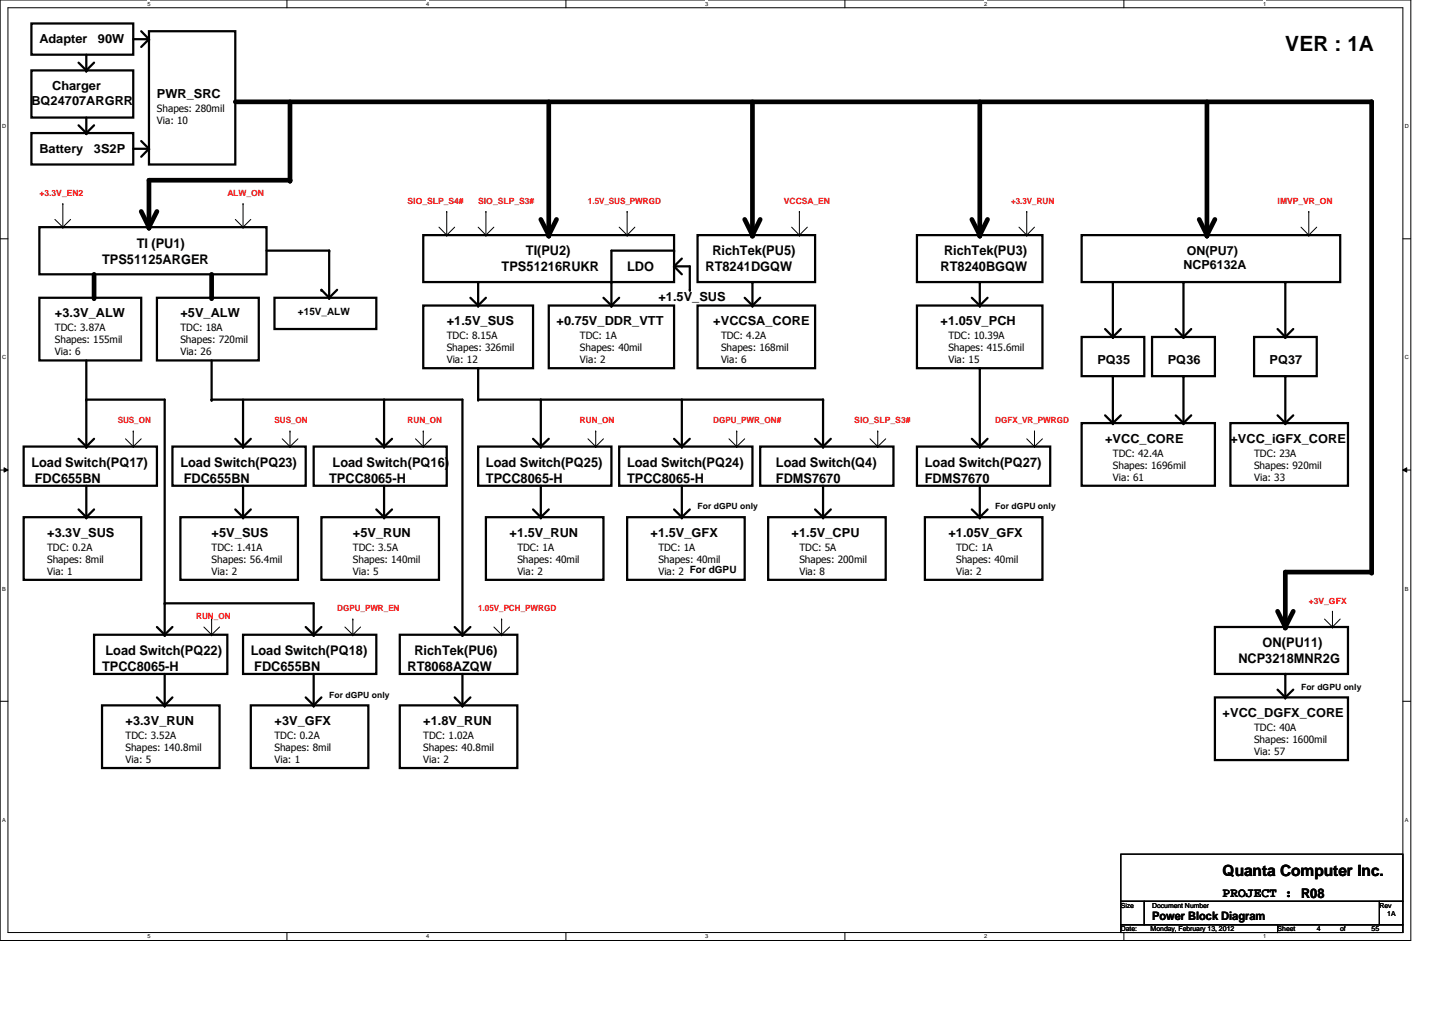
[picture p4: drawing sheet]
<svg xmlns="http://www.w3.org/2000/svg" width="297mm" height="210mm" viewBox="0 0 297 210" stroke-linecap="round" stroke-linejoin="round" font-family="sans-serif">
<path d="M0 0h292.6v195.1h-292.6zM1.6 1.6h289.4v191.8h-289.4z" fill="none" stroke="#000" stroke-width=".21"/>
<g fill="#fff">
<path d="M30.6 .2h.6v1.3h-.6z"/>
<path d="M30.6 193.6h.6v1.3h-.6z"/>
</g>
<path d="M59.5 0v1.6M59.5 193.4v1.6" fill="none" stroke="#000" stroke-width=".21"/>
<g fill="#fff">
<path d="M88.4 .2h.6v1.3h-.6z"/>
<path d="M88.4 193.6h.6v1.3h-.6z"/>
</g>
<path d="M117.4 0v1.6M117.4 193.4v1.6" fill="none" stroke="#000" stroke-width=".21"/>
<g fill="#fff">
<path d="M146.3 .2h.6v1.3h-.6z"/>
<path d="M146.3 193.6h.6v1.3h-.6z"/>
</g>
<path d="M175.3 0v1.6M175.3 193.4v1.6" fill="none" stroke="#000" stroke-width=".21"/>
<g fill="#fff">
<path d="M204.2 .2h.6v1.3h-.6z"/>
<path d="M204.2 193.6h.6v1.3h-.6z"/>
</g>
<path d="M233.1 0v1.6M233.1 193.4v1.6" fill="none" stroke="#000" stroke-width=".21"/>
<g fill="#fff">
<path d="M262 .2h.6v1.3h-.6z"/>
<path d="M262 193.6h.6v1.3h-.6z"/>
<path d="M.5 25.6h.8v1.3h-.8z"/>
<path d="M291.4 25.6h.8v1.3h-.8z"/>
<path d="M.5 73.5h.8v1.3h-.8z"/>
<path d="M291.4 73.5h.8v1.3h-.8z"/>
</g>
<path d="M0 49.5h1.6M291 49.5h1.6" fill="none" stroke="#000" stroke-width=".21"/>
<g fill="#fff">
<path d="M.5 121.5h.7v1.3h-.7z"/>
<path d="M291.4 121.5h.7v1.3h-.7z"/>
</g>
<path d="M0 97.5h1.6M.8 97l.8 .5-.8 .4zM291 97.5l.8-.5v.9zM291 97.5h1.6" fill="none" stroke="#000" stroke-width=".21"/>
<path d="M.8 97l.8 .5-.8 .4zM291 97.5l.8-.5v.9z" fill="#000"/>
<g fill="#fff">
<path d="M.5 169.4h.7v1.3h-.7z"/>
<path d="M291.4 169.4h.7v1.3h-.7z"/>
</g>
<g fill="none" stroke="#000" stroke-width=".21">
<path d="M11.4 45.5l1.6 1.6M13 42.2h.1M13 47.1h.1M13 42.2v4.9M14.6 45.5l-1.6 1.6M48.8 45.5l1.6 1.6M50.4 42.2h.1M50.4 47.1h.1M50.4 42.2v4.9M52 45.5l-1.6 1.6M91.1 47.1l1.6 1.7M92.7 43.9h.1"/>
<path d="M92.7 48.8h.1M92.7 43.9v4.9M94.3 47.1l-1.6 1.7M99.2 47.1l1.6 1.7M100.8 43.9h.1M100.8 48.8h.1M100.8 43.9v4.9M102.4 47.1l-1.6 1.7M128.4 47.1l1.7 1.7M130.1 43.9h.1M130.1 48.8h.1M130.1 43.9v4.9"/>
<path d="M131.7 47.1l-1.6 1.7M164.2 47.1l1.6 1.7M165.8 43.9h.1M165.8 48.8h.1M165.8 43.9v4.9M167.5 47.1l-1.7 1.7M211.4 47.1l1.6 1.7M213 43.9h.1M213 48.8h.1M213 43.9v4.9M214.6 47.1l-1.6 1.7M269.9 47.1l1.6 1.7"/>
<path d="M271.5 43.9h.1M271.5 48.8h.1M271.5 43.9v4.9M273.1 47.1l-1.6 1.7M26 91l1.6 1.6M27.6 89.4h.1M27.6 92.6h.1M27.6 89.4v3.2M29.3 91l-1.7 1.6M58.5 91l1.7 1.6M60.2 89.4h.1M60.2 92.6h.1"/>
<path d="M60.2 89.4v3.2M61.8 91l-1.6 1.6M86.2 91l1.6 1.6M87.8 89.4h.1M87.8 92.6h.1M87.8 89.4v3.2M89.4 91l-1.6 1.6M122 91l1.6 1.6M123.6 89.4h.1M123.6 92.6h.1M123.6 89.4v3.2M125.2 91l-1.6 1.6"/>
<path d="M151.2 91l1.6 1.6M152.8 89.4h.1M152.8 92.6h.1M152.8 89.4v3.2M154.5 91l-1.7 1.6M180.5 91l1.6 1.6M182.1 89.4h.1M182.1 92.6h.1M182.1 89.4v3.2M183.7 91l-1.6 1.6M213 91l1.6 1.6M214.6 89.4h.1"/>
<path d="M214.6 92.6h.1M214.6 89.4v3.2M216.2 91l-1.6 1.6M42.3 130l1.6 1.7M43.9 128.4h.1M43.9 131.7h.1M43.9 128.4v3.3M45.5 130l-1.6 1.7M71.5 130l1.7 1.7M73.2 128.4h.1M73.2 131.7h.1M73.2 128.4v3.3"/>
<path d="M74.8 130l-1.6 1.7M102.4 130l1.7 1.7M104.1 128.4h.1M104.1 131.7h.1M104.1 128.4v3.3M105.7 130l-1.6 1.7M274.7 128.4l1.7 1.6M276.4 126.8h.1M276.4 130h.1M276.4 126.8v3.2M278 128.4l-1.6 1.6M0 145.5h1.6"/>
<path d="M291 145.5h1.6M232.5 177.2h58.5v9.7h-58.5zM232.5 186.9h4.9v4.9h-4.9zM232.5 191.8h32.5v1.6h-32.5zM237.4 186.9h48.7v4.9h-48.7zM265 191.8h26v1.6h-26zM286.1 186.9h4.9v4.9h-4.9z"/>
</g>
<g fill="none" stroke="#000" stroke-width=".97">
<path d="M48.8 21.1h235.7v97.6h-17.9v11.3M60.2 21.1v16.3h-29.3v9.7M113.8 21.1v27.7M156.1 21.1v27.7M203.2 21.1v27.7M250.4 21.1v27.7M19.5 56.9v4.9M29.3 43.9l1.6 3.2M32.6 43.9l-1.7 3.2M43.9 56.9v4.9M112.2 45.5l1.6 3.3M115.4 45.5l-1.6 3.3"/>
<path d="M154.5 45.5l1.6 3.3M157.7 45.5l-1.6 3.3M201.6 45.5l1.6 3.3M204.8 45.5l-1.6 3.3M248.7 45.5l1.7 3.3M252 45.5l-1.6 3.3M265 126.8l1.6 3.2M268.3 126.8l-1.7 3.2"/>
</g>
<g fill="#000">
<circle cx="17.9" cy="14.6" r=".23"/>
<circle cx="30.9" cy="8.1" r=".23"/>
<circle cx="17.9" cy="27.6" r=".23"/>
<circle cx="30.9" cy="30.9" r=".23"/>
<circle cx="60.2" cy="37.4" r=".49"/>
<circle cx="284.5" cy="21.1" r=".49"/>
<circle cx="30.9" cy="47.1" r=".49"/>
<circle cx="68.3" cy="52" r=".23"/>
<circle cx="99.2" cy="58.5" r=".23"/>
<circle cx="113.8" cy="48.8" r=".49"/>
<circle cx="126.8" cy="58.5" r=".23"/>
<circle cx="139.8" cy="55.2" r=".23"/>
<circle cx="139.8" cy="52" r=".23"/>
<circle cx="156.1" cy="58.5" r=".23"/>
<circle cx="156.1" cy="48.8" r=".49"/>
<circle cx="203.2" cy="58.5" r=".23"/>
<circle cx="203.2" cy="48.8" r=".49"/>
<circle cx="230.8" cy="58.5" r=".23"/>
<circle cx="245.5" cy="58.5" r=".23"/>
<circle cx="250.4" cy="48.8" r=".49"/>
<circle cx="266.6" cy="58.5" r=".23"/>
<circle cx="19.5" cy="61.8" r=".49"/>
<circle cx="43.9" cy="61.8" r=".49"/>
<circle cx="66.7" cy="60.1" r=".23"/>
<circle cx="68.3" cy="61.8" r=".23"/>
<circle cx="99.2" cy="63.4" r=".23"/>
<circle cx="99.2" cy="76.4" r=".23"/>
<circle cx="126.8" cy="63.4" r=".23"/>
<circle cx="143.1" cy="60.1" r=".23"/>
<circle cx="156.1" cy="63.4" r=".23"/>
<circle cx="203.2" cy="63.4" r=".23"/>
<circle cx="203.2" cy="76.4" r=".23"/>
<circle cx="230.8" cy="78" r=".23"/>
<circle cx="230.8" cy="69.9" r=".23"/>
<circle cx="245.5" cy="69.9" r=".23"/>
<circle cx="245.5" cy="78" r=".23"/>
<circle cx="266.6" cy="69.9" r=".23"/>
<circle cx="266.6" cy="78" r=".23"/>
<circle cx="17.9" cy="92.6" r=".23"/>
<circle cx="17.9" cy="82.9" r=".23"/>
<circle cx="43.9" cy="82.9" r=".23"/>
<circle cx="50.4" cy="92.6" r=".23"/>
<circle cx="79.7" cy="82.9" r=".23"/>
<circle cx="79.7" cy="92.6" r=".23"/>
<circle cx="99.2" cy="82.9" r=".23"/>
<circle cx="112.2" cy="92.6" r=".23"/>
<circle cx="112.2" cy="82.9" r=".23"/>
<circle cx="141.4" cy="92.6" r=".23"/>
<circle cx="141.4" cy="82.9" r=".23"/>
<circle cx="170.7" cy="82.9" r=".23"/>
<circle cx="170.7" cy="92.6" r=".23"/>
<circle cx="203.2" cy="92.6" r=".23"/>
<circle cx="230.8" cy="87.8" r=".23"/>
<circle cx="245.5" cy="87.8" r=".23"/>
<circle cx="266.6" cy="87.8" r=".23"/>
<circle cx="17.9" cy="107.3" r=".23"/>
<circle cx="50.4" cy="107.3" r=".23"/>
<circle cx="79.7" cy="107.3" r=".23"/>
<circle cx="112.2" cy="107.3" r=".23"/>
<circle cx="141.4" cy="107.3" r=".23"/>
<circle cx="170.7" cy="107.3" r=".23"/>
<circle cx="203.2" cy="107.3" r=".23"/>
<circle cx="284.5" cy="118.7" r=".49"/>
<circle cx="34.2" cy="131.7" r=".23"/>
<circle cx="34.2" cy="125.1" r=".23"/>
<circle cx="65.1" cy="131.7" r=".23"/>
<circle cx="95.9" cy="131.7" r=".23"/>
<circle cx="266.6" cy="130" r=".49"/>
<circle cx="266.6" cy="139.8" r=".23"/>
<circle cx="34.2" cy="146.3" r=".23"/>
<circle cx="65.1" cy="146.3" r=".23"/>
<circle cx="95.9" cy="146.3" r=".23"/>
<circle cx="266.6" cy="144.7" r=".23"/>
</g>
<g fill="none" stroke="#000" stroke-width=".47">
<path d="M6.5 4.9h21.1v6.4h-21.1zM6.5 14.6h21.1v9.8h-21.1zM16.3 13l1.6 1.6M17.9 11.3v3.3M19.5 13l-1.6 1.6M27.6 8.1h3.3M29.3 6.5l1.6 1.6M30.9 6.5h17.9v27.6h-17.9zM30.9 8.1l-1.6 1.6M6.5 27.6h21.1v6.5h-21.1zM16.3 26l1.6 1.6M17.9 24.4v3.2"/>
<path d="M19.5 26l-1.6 1.6M27.6 30.9h3.3M29.3 29.3l1.6 1.6M30.9 30.9l-1.6 1.6M8.2 47.1h47.1v9.8h-47.1zM55.3 52h13v9.8M87.8 48.8h52v9.7h-52zM99.2 58.5v4.9M139.8 52h-13v11.4M139.8 55.2h3.3v4.9M139.8 55.2l1.6 1.7M141.4 53.6l-1.6 1.6"/>
<path d="M144.7 48.8h24.4v9.7h-24.4zM156.1 58.5v4.9M190.2 48.8h26v9.7h-26zM203.2 58.5v4.9M224.4 48.8h53.6v9.7h-53.6zM230.8 58.5v11.4M245.5 58.5v11.4M266.6 58.5v11.4M8.2 61.8h21.1v13h-21.1zM17.9 74.8v17.8M32.6 61.8h21.1v13h-21.1zM43.9 74.8v8.1h52v48.8"/>
<path d="M56.9 61.8h21.2v6.4h-21.2zM66.7 60.1l1.6 1.7M69.9 60.1l-1.6 1.7M87.8 63.4h22.8v13h-22.8zM97.6 61.8l1.6 1.6M99.2 76.4v6.5h71.5v9.7M100.8 61.8l-1.6 1.6M113.8 63.4h26v13h-26zM125.2 61.8l1.6 1.6M128.4 61.8l-1.6 1.6M144.7 63.4h24.4v13h-24.4zM154.5 61.8l1.6 1.6"/>
<path d="M157.7 61.8l-1.6 1.6M190.2 63.4h26v13h-26zM201.6 61.8l1.6 1.6M203.2 76.4v16.2M204.8 61.8l-1.6 1.6M224.4 69.9h13v8.1h-13zM229.2 68.2l1.6 1.7M230.8 78v9.8M232.5 68.2l-1.7 1.7M239 69.9h13v8.1h-13zM243.9 68.2l1.6 1.7M245.5 78v9.8"/>
<path d="M247.1 68.2l-1.6 1.7M260.1 69.9h13v8.1h-13zM265 68.2l1.6 1.7M266.6 78v9.8M268.3 68.2l-1.7 1.7M4.9 92.6h27.7v8.2h-27.7zM16.3 91l1.6 1.6M17.9 82.9h16.3v48.8M19.5 91l-1.6 1.6M35.8 92.6h27.6v8.2h-27.6zM48.8 91l1.6 1.6M50.4 82.9v9.7"/>
<path d="M52 91l-1.6 1.6M65.1 92.6h27.6v8.2h-27.6zM78.1 91l1.6 1.6M79.7 82.9v9.7M81.3 91l-1.6 1.6M99.2 92.6h27.6v8.2h-27.6zM110.6 91l1.6 1.6M112.2 82.9v9.7M113.8 91l-1.6 1.6M128.4 92.6h27.7v8.2h-27.7zM139.8 91l1.6 1.6M141.4 82.9v9.7"/>
<path d="M143.1 91l-1.7 1.6M157.7 92.6h27.6v8.2h-27.6zM169.1 91l1.6 1.6M172.3 91l-1.6 1.6M190.2 92.6h27.6v8.2h-27.6zM201.6 91l1.6 1.6M204.8 91l-1.6 1.6M224.4 87.8h27.6v13h-27.6zM229.2 86.1l1.6 1.7M232.5 86.1l-1.7 1.7M243.9 86.1l1.6 1.7M247.1 86.1l-1.6 1.7"/>
<path d="M255.2 87.8h24.4v13h-24.4zM265 86.1l1.6 1.7M268.3 86.1l-1.7 1.7M4.9 107.3h24.4v13h-24.4zM16.3 105.7l1.6 1.6M17.9 100.8v6.5M19.5 105.7l-1.6 1.6M37.4 107.3h24.4v13h-24.4zM48.8 105.7l1.6 1.6M50.4 100.8v6.5M52 105.7l-1.6 1.6M66.7 107.3h24.4v13h-24.4z"/>
<path d="M78.1 105.7l1.6 1.6M79.7 100.8v6.5M81.3 105.7l-1.6 1.6M100.8 107.3h24.4v13h-24.4zM110.6 105.7l1.6 1.6M112.2 100.8v6.5M113.8 105.7l-1.6 1.6M130.1 107.3h24.4v13h-24.4zM139.8 105.7l1.6 1.6M141.4 100.8v6.5M143.1 105.7l-1.7 1.6M159.3 107.3h24.4v13h-24.4z"/>
<path d="M169.1 105.7l1.6 1.6M170.7 100.8v6.5M172.3 105.7l-1.6 1.6M191.9 107.3h24.3v13h-24.3zM201.6 105.7l1.6 1.6M203.2 100.8v6.5M204.8 105.7l-1.6 1.6M19.5 131.7h27.7v8.1h-27.7zM32.6 130l1.6 1.7M34.2 139.8v6.5M34.2 125.1h30.9v6.6M35.8 130l-1.6 1.7"/>
<path d="M50.4 131.7h27.7v8.1h-27.7zM63.4 130l1.7 1.7M65.1 139.8v6.5M66.7 130l-1.6 1.7M82.9 131.7h24.4v8.1h-24.4zM94.3 130l1.6 1.7M95.9 139.8v6.5M97.6 130l-1.7 1.7M252 130h27.6v9.8h-27.6zM266.6 139.8v4.9M21.2 146.3h24.3v13h-24.3zM32.6 144.7l1.6 1.6"/>
<path d="M35.8 144.7l-1.6 1.6M52 146.3h24.4v13h-24.4zM63.4 144.7l1.7 1.6M66.7 144.7l-1.6 1.6M82.9 146.3h24.4v13h-24.4zM94.3 144.7l1.6 1.6M97.6 144.7l-1.7 1.6M252 144.7h27.6v12.9h-27.6zM265 143l1.6 1.7M268.3 143l-1.7 1.7"/>
</g>
<text font-size="4.4" x="266.6" y="10.5">VER : 1A</text>
<text font-size="3.2" x="253.6" y="181.8">Quanta Computer Inc.</text>
<g font-size="2.8">
<text x="28.4" y="51.4">TI (PU1)</text>
<text x="109.1" y="53">TI(PU2)</text>
<text x="147.8" y="53">RichTek(PU5)</text>
<text x="195.8" y="53">RichTek(PU3)</text>
<text x="21.2" y="54.7">TPS51125ARGER</text>
<text x="104.1" y="56.3">TPS51216RUKR</text>
<text x="130.1" y="56.2">LDO</text>
<text x="146.3" y="56.3">RT8241DGQW</text>
<text x="195.1" y="56.3">RT8240BGQW</text>
<text x="6.5" y="96.9">Load Switch(PQ17)</text>
<text x="7.2" y="100.2">FDC655BN</text>
<text x="37.4" y="96.9">Load Switch(PQ23)</text>
<text x="38.1" y="100.2">FDC655BN</text>
<text x="68.3" y="100.2">TPCC8065-H</text>
<text x="69" y="96.9">Load Switch(PQ16)</text>
<text x="100.8" y="96.9">Load Switch(PQ25)</text>
<text x="100.8" y="100.2">TPCC8065-H</text>
<text x="130.1" y="96.9">Load Switch(PQ24)</text>
<text x="130.1" y="100.2">TPCC8065-H</text>
<text x="160.9" y="96.9">Load Switch(Q4)</text>
<text x="160.9" y="100.2">FDMS7670</text>
<text x="191.9" y="96.9">Load Switch(PQ27)</text>
<text x="191.9" y="100.2">FDMS7670</text>
<text x="21.9" y="135.8">Load Switch(PQ22)</text>
<text x="52" y="135.8">Load Switch(PQ18)</text>
<text x="86" y="135.8">RichTek(PU6)</text>
<text x="256.9" y="137.6">NCP3218MNR2G</text>
<text x="261.9" y="134.2">ON(PU11)</text>
<text x="21.2" y="139.2">TPCC8065-H</text>
<text x="52.7" y="139.2">FDC655BN</text>
<text x="84.5" y="139.2">RT8068AZQW</text>
<text x="253.6" y="186">PROJECT : R08</text>
</g>
<g font-size="2.6">
<text x="8.2" y="8.9">Adapter</text>
<text x="20.3" y="8.9">90W</text>
<text x="6.5" y="21.8">BQ24707ARGRR</text>
<text x="10.8" y="18.7">Charger</text>
<text x="32.6" y="20.3">PWR_SRC</text>
<text x="8.2" y="31.7">Battery</text>
<text x="19.5" y="31.7">3S2P</text>
<text x="246.2" y="52.8">ON(PU7)</text>
<text x="245.5" y="55.9">NCP6132A</text>
<text x="11.4" y="65.8">+3.3V_ALW</text>
<text x="37.4" y="65.8">+5V_ALW</text>
<text x="136.6" y="62.5">+1.5V_SUS</text>
<text x="92.7" y="67.4">+1.5V_SUS</text>
<text x="115.4" y="67.4">+0.75V_DDR_VTT</text>
<text x="148" y="67.4">+VCCSA_CORE</text>
<text x="195.1" y="67.4">+1.05V_PCH</text>
<text x="227.6" y="75.6">PQ35</text>
<text x="242.2" y="75.6">PQ36</text>
<text x="263.4" y="75.6">PQ37</text>
<text x="229.2" y="91.8">+VCC_CORE</text>
<text x="255.2" y="91.8">+VCC_iGFX_CORE</text>
<text x="9.8" y="111.3">+3.3V_SUS</text>
<text x="43.9" y="111.3">+5V_SUS</text>
<text x="73.2" y="111.3">+5V_RUN</text>
<text x="105.7" y="111.3">+1.5V_RUN</text>
<text x="135" y="111.3">+1.5V_GFX</text>
<text x="164.2" y="111.3">+1.5V_CPU</text>
<text x="196.7" y="111.3">+1.05V_GFX</text>
<text x="253.6" y="148.7">+VCC_DGFX_CORE</text>
<text x="26" y="150.3">+3.3V_RUN</text>
<text x="56.9" y="150.3">+3V_GFX</text>
<text x="87.8" y="150.3">+1.8V_RUN</text>
</g>
<text font-size="2.4" x="239" y="190.8">Power Block Diagram</text>
<g font-size="2.1">
<text x="32.6" y="23.2">Shapes: 280mil</text>
<text x="32.6" y="25.7">Via: 10</text>
<text x="61.8" y="65.3">+15V_ALW</text>
<text x="11.4" y="68.7">TDC: 3.87A</text>
<text x="11.4" y="71.2">Shapes: 155mil</text>
<text x="37.4" y="68.7">TDC: 18A</text>
<text x="37.4" y="71.2">Shapes: 720mil</text>
<text x="92.7" y="70.3">TDC: 8.15A</text>
<text x="120.3" y="70.3">TDC: 1A</text>
<text x="149.6" y="70.3">TDC: 4.2A</text>
<text x="196.7" y="70.3">TDC: 10.39A</text>
<text x="11.4" y="73.7">Via: 6</text>
<text x="37.4" y="73.7">Via: 26</text>
<text x="92.7" y="72.8">Shapes: 326mil</text>
<text x="92.7" y="75.3">Via: 12</text>
<text x="120.3" y="72.8">Shapes: 40mil</text>
<text x="120.3" y="75.3">Via: 2</text>
<text x="149.6" y="72.8">Shapes: 168mil</text>
<text x="149.6" y="75.3">Via: 6</text>
<text x="196.7" y="72.8">Shapes: 415.6mil</text>
<text x="196.7" y="75.3">Via: 15</text>
<text x="230.8" y="94.7">TDC: 42.4A</text>
<text x="260.1" y="94.7">TDC: 23A</text>
<text x="230.8" y="97.2">Shapes: 1696mil</text>
<text x="230.8" y="99.7">Via: 61</text>
<text x="260.1" y="97.2">Shapes: 920mil</text>
<text x="260.1" y="99.7">Via: 33</text>
<text x="9.8" y="114.2">TDC: 0.2A</text>
<text x="9.8" y="116.7">Shapes: 8mil</text>
<text x="9.8" y="119.2">Via: 1</text>
<text x="43.9" y="114.2">TDC: 1.41A</text>
<text x="43.9" y="116.7">Shapes: 56.4mil</text>
<text x="43.9" y="119.2">Via: 2</text>
<text x="73.2" y="114.2">TDC: 3.5A</text>
<text x="73.2" y="116.7">Shapes: 140mil</text>
<text x="73.2" y="119.2">Via: 5</text>
<text x="107.3" y="114.2">TDC: 1A</text>
<text x="107.3" y="116.7">Shapes: 40mil</text>
<text x="107.3" y="119.2">Via: 2</text>
<text x="136.6" y="114.2">TDC: 1A</text>
<text x="136.6" y="116.7">Shapes: 40mil</text>
<text x="136.6" y="119.2">Via: 2 For dGPU</text>
<text x="165.8" y="114.2">TDC: 5A</text>
<text x="165.8" y="116.7">Shapes: 200mil</text>
<text x="165.8" y="119.2">Via: 8</text>
<text x="198.3" y="114.2">TDC: 1A</text>
<text x="198.3" y="116.7">Shapes: 40mil</text>
<text x="198.3" y="119.2">Via: 2</text>
<text x="26" y="153.2">TDC: 3.52A</text>
<text x="26" y="155.7">Shapes: 140.8mil</text>
<text x="56.9" y="153.2">TDC: 0.2A</text>
<text x="56.9" y="155.7">Shapes: 8mil</text>
<text x="87.8" y="153.2">TDC: 1.02A</text>
<text x="87.8" y="155.7">Shapes: 40.8mil</text>
<text x="260.1" y="151.6">TDC: 40A</text>
<text x="260.1" y="154.1">Shapes: 1600mil</text>
<text x="26" y="158.2">Via: 5</text>
<text x="56.9" y="158.2">Via: 1</text>
<text x="87.8" y="158.2">Via: 2</text>
<text x="260.1" y="156.6">Via: 57</text>
</g>
<g font-size="1.8" fill="#f00">
<text x="8.2" y="40.6">+3.3V_EN2</text>
<text x="47.2" y="40.6">ALW_ON</text>
<text x="84.5" y="42.3">SIO_SLP_S4#</text>
<text x="99.2" y="42.3">SIO_SLP_S3#</text>
<text x="122" y="42.3">1.5V_SUS_PWRGD</text>
<text x="162.6" y="42.3">VCCSA_EN</text>
<text x="209.7" y="42.3">+3.3V_RUN</text>
<text x="265" y="42.3">IMVP_VR_ON</text>
<text x="24.4" y="87.8">SUS_ON</text>
<text x="56.9" y="87.8">SUS_ON</text>
<text x="84.5" y="87.8">RUN_ON</text>
<text x="120.3" y="87.8">RUN_ON</text>
<text x="148" y="87.8">DGPU_PWR_ON#</text>
<text x="177.2" y="87.8">SIO_SLP_S3#</text>
<text x="206.5" y="87.8">DGFX_VR_PWRGD</text>
<text x="271.5" y="125.2">+3V_GFX</text>
<text x="40.7" y="128.4">RUN_ON</text>
<text x="69.9" y="126.8">DGPU_PWR_EN</text>
<text x="99.2" y="126.8">1.05V_PCH_PWRGD</text>
</g>
<g font-size="1.8">
<text x="144.7" y="105.7">For dGPU only</text>
<text x="206.5" y="105.7">For dGPU only</text>
<text x="269.9" y="143">For dGPU only</text>
<text x="68.3" y="144.7">For dGPU only</text>
</g>
<g font-size="1.4">
<text x="232.5" y="188.3">Size</text>
<text x="239" y="188.3">Document Number</text>
<text x="286.1" y="188.3">Rev</text>
<text x="287.7" y="189.9">1A</text>
<text x="232.5" y="193.2">Date:</text>
<text x="238.7" y="193.2">Monday, February 13, 2012</text>
<text x="265" y="193.2">Sheet</text>
<text x="273.1" y="193.2">4</text>
<text x="278" y="193.2">of</text>
<text x="284.5" y="193.2">55</text>
</g>
<g font-size="1.2">
<text x="30.6" y="1.2">5</text>
<text x="88.4" y="1.2">4</text>
<text x="146.3" y="1.2">3</text>
<text x="204.2" y="1.2">2</text>
<text x="262" y="1.2">1</text>
<text x=".5" y="26.6">D</text>
<text x="291.4" y="26.6">D</text>
<text x=".5" y="74.5">C</text>
<text x="291.4" y="74.5">C</text>
<text x=".5" y="122.5">B</text>
<text x="291.4" y="122.5">B</text>
<text x=".5" y="170.5">A</text>
<text x="291.4" y="170.5">A</text>
<text x="30.6" y="194.6">5</text>
<text x="88.4" y="194.6">4</text>
<text x="146.3" y="194.6">3</text>
<text x="204.2" y="194.6">2</text>
<text x="262" y="194.6">1</text>
</g>
</svg>
